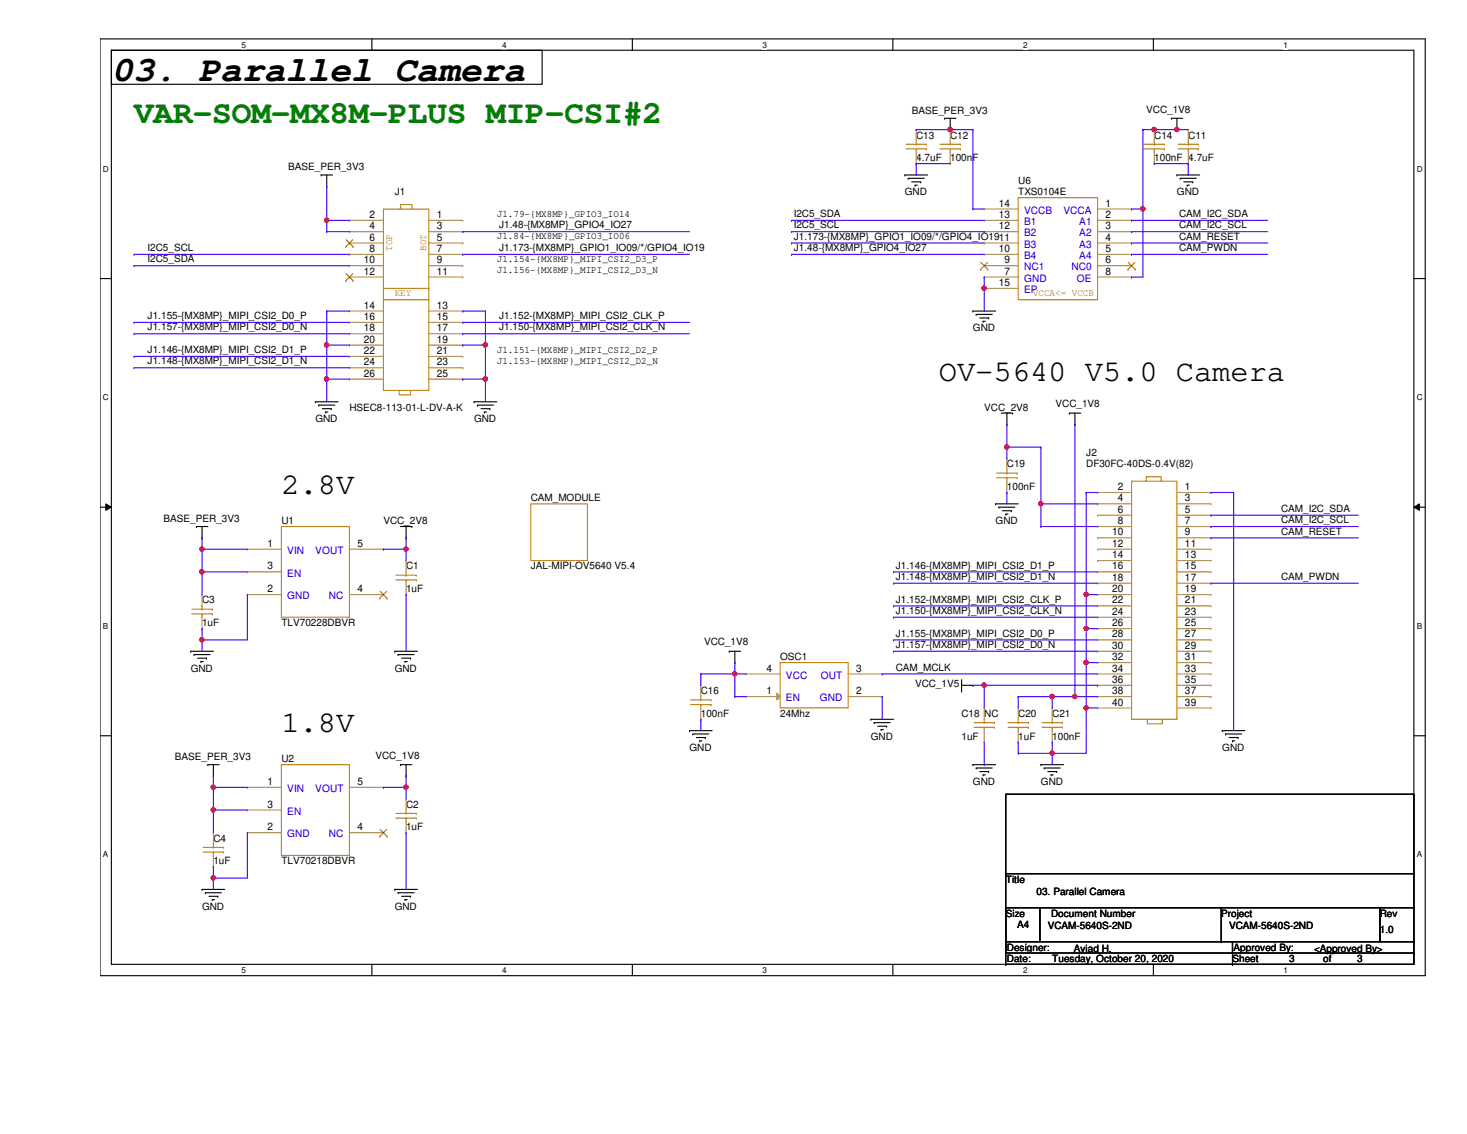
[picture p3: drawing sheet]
<svg xmlns="http://www.w3.org/2000/svg" width="279mm" height="216mm" viewBox="0 0 279 216" stroke-linecap="round" stroke-linejoin="round" font-family="sans-serif">
<path d="M19.1 7.4h252.3v178.4h-252.3zM21.2 9.6h248.1v174h-248.1z" fill="none" stroke="#000" stroke-width=".21"/>
<g fill="#fff">
<path d="M46 7.7h.9v1.7h-.9z"/>
<path d="M46 183.9h.9v1.7h-.9z"/>
</g>
<path d="M70.8 7.4v2.2M70.8 183.6v2.2" fill="none" stroke="#000" stroke-width=".21"/>
<g fill="#fff">
<path d="M95.6 7.7h.9v1.7h-.9z"/>
<path d="M95.6 183.9h.9v1.7h-.9z"/>
</g>
<path d="M120.4 7.4v2.2M120.4 183.6v2.2" fill="none" stroke="#000" stroke-width=".21"/>
<g fill="#fff">
<path d="M145.2 7.7h.9v1.7h-.9z"/>
<path d="M145.2 183.9h.9v1.7h-.9z"/>
</g>
<path d="M170.1 7.4v2.2M170.1 183.6v2.2" fill="none" stroke="#000" stroke-width=".21"/>
<g fill="#fff">
<path d="M194.9 7.7h.8v1.7h-.8z"/>
<path d="M194.9 183.9h.8v1.7h-.8z"/>
</g>
<path d="M219.7 7.4v2.2M219.7 183.6v2.2" fill="none" stroke="#000" stroke-width=".21"/>
<g fill="#fff">
<path d="M244.5 7.7h.8v1.7h-.8z"/>
<path d="M244.5 183.9h.8v1.7h-.8z"/>
<path d="M19.6 31.3h1.1v1.7h-1.1z"/>
<path d="M269.8 31.3h1.1v1.7h-1.1z"/>
<path d="M19.6 74.8h1.1v1.7h-1.1z"/>
<path d="M269.8 74.8h1.1v1.7h-1.1z"/>
</g>
<path d="M19.1 53h2.1M269.3 53h2.1" fill="none" stroke="#000" stroke-width=".21"/>
<g fill="#fff">
<path d="M19.6 118.3h1v1.7h-1z"/>
<path d="M269.8 118.3h1v1.7h-1z"/>
</g>
<path d="M19.1 96.6h2.1M269.3 96.6h2.1" fill="none" stroke="#000" stroke-width=".21"/>
<path d="M20.2 95.9l1 .7-1 .6zM269.3 96.6l1-.7v1.3z" fill="#000"/>
<path d="M20.2 95.9l1 .7-1 .6zM269.3 96.6l1-.7v1.3z" fill="none" stroke="#000" stroke-width=".19"/>
<g fill="#fff">
<path d="M19.6 161.8h1v1.7h-1z"/>
<path d="M269.8 161.8h1v1.7h-1z"/>
</g>
<g fill="none" stroke="#000" stroke-width=".21">
<path d="M21.2 9.6h82.1v6.4h-82.1zM61.2 33.3h.1M61.2 33.3h2.1M62.2 35.5h.1M62.2 33.3v2.2M172.3 33.3h.1M172.3 33.3h4.4M173 34h.1M173 34h3M173.7 34.6h1.6M174.3 35.3h.1M174.3 35.3h.4"/>
<path d="M175.3 34.6h.1M179.9 22.5h.1M179.9 22.5h2.2M181 24.7h.1M181 22.5v2.2M223.1 22.5h.1M223.1 22.5h2.2M224.2 24.7h.1M224.2 33.3h.1M224.2 33.3h4.3M224.2 22.5v2.2M224.8 34h.1"/>
<path d="M224.8 34h3M225.5 34.6h1.7M226.1 35.3h.1M226.1 35.3h.4M227.2 34.6h.1M185.3 59.2h.1M185.3 59.2h4.3M185.9 59.9h.1M185.9 59.9h3.1M60.1 76.5h.1M60.1 76.5h4.3M60.7 77.1h.1"/>
<path d="M60.7 77.1h3.1M61.4 77.8h1.7M62 78.4h.1M62 78.4h.4M63.1 77.8h.1M90.3 76.5h.1M90.3 76.5h4.3M90.9 77.1h.1M90.9 77.1h3.1M91.6 77.8h1.7M92.2 78.4h.1M92.2 78.4h.5"/>
<path d="M93.3 77.8h.1M186.6 60.5h1.7M187.2 61.2h.1M187.2 61.2h.5M188.3 60.5h.1M190.7 78.7h2.2M191.8 78.7v2.1M192.9 78.7h.1M203.7 78.7h.1M203.7 78.7h2.1M204.7 78.7v2.1M189.6 95.9h.1"/>
<path d="M189.6 95.9h4.3M190.2 96.6h.1M190.2 96.6h3.1M190.9 97.2h1.7M191.6 97.9h.1M191.6 97.9h.4M191.8 80.8h.1M192.6 97.2h.1M204.7 80.8h.1M37.4 100.2h.1M37.4 100.2h2.2M38.5 102.4h.1"/>
<path d="M38.5 100.2v2.2M76.3 100.2h2.1M77.3 102.4h.1M77.3 100.2v2.2M78.4 100.2h.1M36.3 124h.1M36.3 124h4.3M37 124.6h.1M37 124.6h3M37.6 125.3h1.7M38.3 125.9h.1M38.3 125.9h.4"/>
<path d="M39.3 125.3h.1M75.2 124h.1M75.2 124h4.3M75.8 124.6h.1M75.8 124.6h3.1M76.5 125.3h1.7M77.1 125.9h.1M77.1 125.9h.5M78.2 125.3h.1M131.3 139.1h.1M131.3 139.1h4.3M132 139.7h.1"/>
<path d="M132 139.7h3M138.9 124h.1M138.9 124h2.2M140 126.2h.1M140 124v2.2M165.9 136.9h.1M165.9 136.9h4.3M166.5 137.6h.1M166.5 137.6h3M167.2 138.3h1.7M167.8 138.9h.1M167.8 138.9h.4"/>
<path d="M168.9 138.3h.1M183.1 131.6h.1M183.1 130.5h2.2M183.1 129.4v2.2M185.3 130.5h.1M232.8 139.1h.1M232.8 139.1h4.3M233.4 139.7h.1M233.4 139.7h3.1M19.1 140.1h2.1M39.6 145.6h.1M39.6 145.6h2.1"/>
<path d="M40.6 147.7h.1M40.6 145.6v2.1M76.3 145.6h.1M76.3 145.6h2.1M77.3 147.7h.1M77.3 145.6v2.1M132.6 140.4h1.7M133.3 141.1h.1M133.3 141.1h.4M134.3 140.4h.1M185.3 145.6h.1M185.3 145.6h4.3"/>
<path d="M185.9 146.2h.1M185.9 146.2h3.1M186.6 146.9h1.7M187.2 147.5h.1M187.2 147.5h.5M188.3 146.9h.1M191.6 151.2h77.7v15.1h-77.7zM198.2 145.6h.1M198.2 145.6h4.4M198.9 146.2h.1M198.9 146.2h3M199.6 146.9h1.7"/>
<path d="M200.2 147.5h.1M200.2 147.5h.4M201.3 146.9h.1M234.1 140.4h1.7M234.7 141.1h.1M234.7 141.1h.5M235.8 140.4h.1M269.3 140.1h2.1M38.5 169.3h.1M38.5 169.3h4.3M39.1 170h.1M39.1 170h3.1"/>
<path d="M39.8 170.6h1.7M40.4 171.3h.1M40.4 171.3h.5M41.5 170.6h.1M75.2 169.3h.1M75.2 169.3h4.3M75.8 170h.1M75.8 170h3.1M76.5 170.6h1.7M77.1 171.3h.1M77.1 171.3h.5M78.2 170.6h.1"/>
<path d="M191.6 166.3h77.7v6.5h-77.7zM191.6 172.8h6.4v6.5h-6.4zM191.6 179.3h43.1v2.1h-43.1zM191.6 172.8v10.8M198 172.8h64.8v6.5h-64.8zM232.6 179.3h.1M232.6 172.8v6.5M234.7 179.3h34.6v4.3h-34.6zM262.8 172.8h6.5v6.5h-6.5zM191.6 183.6h.1M191.6 183.6h43.1M234.7 183.6h.1"/>
<path d="M234.7 181.4h34.6M269.3 181.4h.1"/>
</g>
<g fill="none" stroke="#cc8006" stroke-width=".21">
<path d="M73 39.8h8.7v34.5h-8.7zM76.3 39.8v-.9h2.1v.9M179 28.4h3.9M179 27.5h3.9M181 28.4h.1M181 27.5h.1M181 26.8v.7M181 28.4v.6M182.9 28.4h.1M182.9 27.5h.1M193.9 37.6h15.1v19.5h-15.1zM224.4 28.4h3.9"/>
<path d="M224.4 27.5h3.9M226.3 28.4h.1M226.3 27.5h.1M226.3 26.8v.7M226.3 28.4v.6M228.3 28.4h.1M228.3 27.5h.1M73 54.9h8.7M73 57.1h8.7M81.7 54.9h.1M81.7 57.1h.1M76 74.3v.9h2.2v-.9"/>
<path d="M101.1 95.9h10.8v10.8h-10.8zM215.5 91.6h8.7v45.3h-8.7zM218.3 91.6v-.8h2.8v.8M53.6 100.2h12.9v17.3h-12.9zM75.4 110.4h3.9M75.4 109.5h3.9M77.3 110.4h.1M77.3 109.5h.1M77.3 108.9v.6M77.3 110.4v.6M79.3 110.4h.1M79.3 109.5h.1"/>
<path d="M148.6 126.2h12.9v8.6h-12.9zM185.5 138.5h3.9M185.5 137.6h3.9M187.5 138.5h.1M187.5 137.6h.1M187.5 136.9v.7M187.5 138.5v.6M189.4 138.5h.1M189.4 137.6h.1M218.5 136.9v.9h2.9v-.9M53.6 145.6h12.9v17.3h-12.9zM75.4 155.7h3.9"/>
<path d="M75.4 154.9h3.9M77.3 155.7h.1M77.3 154.9h.1M77.3 154.2v.7M77.3 155.7v.7M79.3 155.7h.1M79.3 154.9h.1"/>
</g>
<g fill="none" stroke="#a84" stroke-width=".21">
<path d="M181 24.7h.1M181 31.2h.1M181 24.7v2.1M181 29v2.2M187.5 39.8h.1M187.5 39.8h6.4M209 39.8h6.5M215.5 39.8h.1M226.3 24.7h.1M226.3 31.2h.1M226.3 24.7v2.1M226.3 29v2.2"/>
<path d="M66.5 42h.1M66.5 44.1h.1M66.5 46.3h.1M66.5 48.4h.1M66.5 50.6h.1M66.5 52.7h.1M66.5 59.2h.1M66.5 42h6.5M66.5 44.1h6.5M66.5 46.3h6.5M66.5 48.4h6.5M66.5 50.6h6.5"/>
<path d="M66.5 52.7h6.5M66.5 59.2h6.5M81.7 42h6.4M81.7 44.1h6.4M81.7 46.3h6.4M81.7 48.4h6.4M81.7 50.6h6.4M81.7 52.7h6.4M81.7 59.2h6.4M88.1 42h.1M88.1 44.1h.1M88.1 46.3h.1"/>
<path d="M88.1 48.4h.1M88.1 50.6h.1M88.1 52.7h.1M88.1 59.2h.1M187.5 52.7h.1M187.5 50.6h.1M187.5 48.4h.1M187.5 46.3h.1M187.5 44.1h.1M187.5 42h.1M187.5 54.9h.1M187.5 42h6.4"/>
<path d="M187.5 44.1h6.4M187.5 46.3h6.4M187.5 48.4h6.4M187.5 50.6h6.4M187.5 52.7h6.4M187.5 54.9h6.4M209 42h6.5M209 44.1h6.5M209 46.3h6.5M209 48.4h6.5M209 50.6h6.5M209 52.7h6.5"/>
<path d="M215.5 42h.1M215.5 44.1h.1M215.5 46.3h.1M215.5 48.4h.1M215.5 50.6h.1M215.5 52.7h.1M66.5 61.4h.1M66.5 63.5h.1M66.5 65.7h.1M66.5 67.9h.1M66.5 70h.1M66.5 72.2h.1"/>
<path d="M66.5 61.4h6.5M66.5 63.5h6.5M66.5 65.7h6.5M66.5 67.9h6.5M66.5 70h6.5M66.5 72.2h6.5M81.7 61.4h6.4M81.7 63.5h6.4M81.7 65.7h6.4M81.7 67.9h6.4M81.7 70h6.4M81.7 72.2h6.4"/>
<path d="M88.1 61.4h.1M88.1 63.5h.1M88.1 65.7h.1M88.1 67.9h.1M88.1 70h.1M88.1 72.2h.1M209 93.8h.1M209 95.9h.1M209 98.1h.1M209 93.8h6.5M209 95.9h6.5M209 98.1h6.5"/>
<path d="M224.2 93.8h6.4M224.2 95.9h6.4M224.2 98.1h6.4M230.6 93.8h.1M230.6 95.9h.1M230.6 98.1h.1M47.1 104.6h.1M47.1 108.9h.1M47.1 113.2h.1M47.1 104.6h6.5M47.1 108.9h6.5M47.1 113.2h6.5"/>
<path d="M66.5 104.6h6.5M66.5 113.2h6.5M73 104.6h.1M73 113.2h.1M77.3 106.7h.1M77.3 113.2h.1M77.3 106.7v2.2M77.3 111v2.2M209 100.2h.1M209 102.4h.1M209 104.6h.1M209 106.7h.1"/>
<path d="M209 108.9h.1M209 111h.1M209 113.2h.1M209 115.4h.1M209 117.5h.1M209 119.7h.1M209 104.6h6.5M209 108.9h6.5M209 113.2h6.5M209 100.2h6.5M209 102.4h6.5M209 106.7h6.5"/>
<path d="M209 111h6.5M209 115.4h6.5M209 117.5h6.5M209 119.7h6.5M224.2 104.6h6.4M224.2 108.9h6.4M224.2 113.2h6.4M224.2 100.2h6.4M224.2 102.4h6.4M224.2 106.7h6.4M224.2 111h6.4M224.2 115.4h6.4"/>
<path d="M224.2 117.5h6.4M224.2 119.7h6.4M230.6 100.2h.1M230.6 102.4h.1M230.6 104.6h.1M230.6 106.7h.1M230.6 108.9h.1M230.6 111h.1M230.6 113.2h.1M230.6 115.4h.1M230.6 117.5h.1M230.6 119.7h.1"/>
<path d="M142.1 128.3h.1M142.1 128.3h6.5M161.5 128.3h6.5M168 128.3h.1M187.5 134.8h.1M187.5 134.8v2.1M187.5 139.1v2.2M209 121.8h.1M209 124h.1M209 126.2h.1M209 128.3h.1M209 130.5h.1"/>
<path d="M209 132.6h.1M209 134.8h.1M209 121.8h6.5M209 124h6.5M209 126.2h6.5M209 128.3h6.5M209 130.5h6.5M209 132.6h6.5M209 134.8h6.5M224.2 121.8h6.4M224.2 124h6.4M224.2 126.2h6.4"/>
<path d="M224.2 128.3h6.4M224.2 130.5h6.4M224.2 132.6h6.4M224.2 134.8h6.4M230.6 121.8h.1M230.6 124h.1M230.6 126.2h.1M230.6 128.3h.1M230.6 130.5h.1M230.6 132.6h.1M230.6 134.8h.1M47.1 149.9h.1"/>
<path d="M47.1 154.2h.1M47.1 158.5h.1M47.1 149.9h6.5M47.1 154.2h6.5M47.1 158.5h6.5M66.5 149.9h6.5M66.5 158.5h6.5M73 149.9h.1M73 158.5h.1M77.3 152.1h.1M77.3 158.5h.1M77.3 152.1v2.1"/>
<path d="M77.3 156.4v2.1M187.5 141.3h.1"/>
</g>
<g fill="none" stroke="#804000" stroke-width=".19">
<path d="M65.9 46.9h.1M65.9 53.4h.1M65.9 45.6l1.3 1.3M65.9 52.1l1.3 1.3M67.2 45.6l-1.3 1.3M67.2 52.1l-1.3 1.3M67.2 46.9h.1M67.2 53.4h.1M186.8 51.3h.1M186.8 50l1.3 1.3M188.1 50l-1.3 1.3M188.1 51.3h.1"/>
<path d="M214.8 51.3h.1M214.9 50l1.3 1.3M216.2 50l-1.4 1.3M216.2 51.3h.1M72.3 113.9h.1M72.4 112.6l1.3 1.3M73.7 112.6l-1.4 1.3M73.7 113.9h.1M72.3 159.2h.1M72.4 157.9l1.3 1.3M73.7 157.9l-1.4 1.3M73.7 159.2h.1"/>
</g>
<path d="M148 132l.6 .6-.6 .7z" fill="#a84"/>
<g fill="none" stroke="#a84" stroke-width=".21">
<path d="M174.5 24.7h.1M174.5 31.2h.1M174.5 24.7v2.1M174.5 29v2.2M219.8 24.7h.1M219.8 31.2h.1M219.8 24.7v2.1M219.8 29v2.2M191.8 87.3h.1M191.8 93.8h.1M191.8 87.3v2.1M191.8 91.6v2.2"/>
<path d="M38.5 113.2h.1M38.5 119.7h.1M38.5 113.2v2.2M38.5 117.5v2.2M133.5 130.5h.1M133.5 136.9h.1M133.5 130.5v2.1M133.5 134.8v2.1M142.1 132.6h.1M142.1 132.6h6.5M148 132l.6 .6-.6 .7zM161.5 132.6h6.5"/>
<path d="M168 132.6h.1M193.9 134.8h.1M193.9 134.8v2.1M193.9 139.1v2.2M200.4 134.8h.1M200.4 134.8v2.1M200.4 139.1v2.2M40.6 158.5h.1M40.6 158.5v2.2M193.9 141.3h.1M200.4 141.3h.1M40.6 165h.1"/>
<path d="M40.6 162.9v2.1"/>
</g>
<g fill="none" stroke="#cc8006" stroke-width=".21">
<path d="M172.6 28.4h3.8M172.6 27.5h3.8M174.5 28.4h.1M174.5 27.5h.1M174.5 26.8v.7M174.5 28.4v.6M176.4 28.4h.1M176.4 27.5h.1M217.9 28.4h3.9M217.9 27.5h3.9M219.8 28.4h.1M219.8 27.5h.1"/>
<path d="M219.8 26.8v.7M219.8 28.4v.6M221.8 28.4h.1M221.8 27.5h.1M189.8 91h3.9M189.8 90.1h3.9M191.8 91h.1M191.8 90.1h.1M191.8 89.4v.7M191.8 91v.6M193.7 91h.1M193.7 90.1h.1"/>
<path d="M36.5 116.9h3.9M36.5 116h3.9M38.5 116.9h.1M38.5 116h.1M38.5 115.4v.6M38.5 116.9v.6M40.4 116.9h.1M40.4 116h.1M131.5 134.2h3.9M131.5 133.3h3.9M133.5 134.2h.1M133.5 133.3h.1"/>
<path d="M133.5 132.6v.7M133.5 134.2v.6M135.4 134.2h.1M135.4 133.3h.1M192 138.5h3.9M192 137.6h3.9M193.9 138.5h.1M193.9 137.6h.1M193.9 136.9v.7M193.9 138.5v.6M195.9 138.5h.1M195.9 137.6h.1"/>
<path d="M198.5 138.5h3.9M198.5 137.6h3.9M200.4 138.5h.1M200.4 137.6h.1M200.4 136.9v.7M200.4 138.5v.6M202.4 138.5h.1M202.4 137.6h.1M38.7 162.2h3.9M38.7 161.3h3.9M40.6 162.2h.1M40.6 161.3h.1"/>
<path d="M40.6 160.7v.6M40.6 162.2v.7M42.6 162.2h.1M42.6 161.3h.1"/>
</g>
<path d="M62.2 35.5h.1M62.2 35.5v6.5" fill="none" stroke="#4200ff" stroke-width=".21"/>
<circle cx="62.2" cy="41.9" r=".4" fill="#f00"/>
<circle cx="62.2" cy="41.9" r=".4" fill="none" stroke="#f00" stroke-width=".21"/>
<g fill="none" stroke="#4200ff" stroke-width=".21">
<path d="M25.5 48.4h.1M25.5 50.6h.1M25.5 48.4h41M25.5 50.6h41M62.2 42h.1M62.2 44.1h.1M62.2 59.2h.1M62.2 42v2.1M62.2 59.2v13M62.2 42h4.3M62.2 44.1h4.3M62.2 59.2h4.3"/>
<path d="M88.1 44.1h.1M88.1 59.2h.1M88.1 44.1h43.2M88.1 59.2h4.4M92.5 59.2h.1M92.5 59.2v6.5M25.5 61.4h.1M25.5 63.5h.1M25.5 61.4h41M25.5 63.5h41M62.2 65.7h.1M62.2 65.7h4.3"/>
<path d="M88.1 61.4h.1M88.1 63.5h.1M88.1 61.4h43.2M88.1 63.5h43.2"/>
</g>
<circle cx="62.2" cy="65.7" r=".4" fill="#f00"/>
<circle cx="62.2" cy="65.7" r=".4" fill="none" stroke="#f00" stroke-width=".21"/>
<path d="M88.1 65.7h.1M88.1 65.7h4.4" fill="none" stroke="#4200ff" stroke-width=".21"/>
<circle cx="92.4" cy="65.7" r=".4" fill="#f00"/>
<circle cx="92.4" cy="65.7" r=".4" fill="none" stroke="#f00" stroke-width=".21"/>
<path d="M25.5 70h.1M25.5 70h41M62.2 72.2h.1M62.2 72.2h4.3M62.2 72.2v4.3M92.5 65.7h.1M92.5 65.7v6.5" fill="none" stroke="#4200ff" stroke-width=".21"/>
<circle cx="62.2" cy="72.2" r=".4" fill="#f00"/>
<circle cx="62.2" cy="72.2" r=".4" fill="none" stroke="#f00" stroke-width=".21"/>
<path d="M88.1 72.2h.1M88.1 72.2h4.4M92.5 72.2h.1M92.5 72.2v4.3" fill="none" stroke="#4200ff" stroke-width=".21"/>
<circle cx="92.4" cy="72.2" r=".4" fill="#f00"/>
<circle cx="92.4" cy="72.2" r=".4" fill="none" stroke="#f00" stroke-width=".21"/>
<path d="M174.5 24.7h.1M174.5 24.7h6.5" fill="none" stroke="#4200ff" stroke-width=".21"/>
<circle cx="181" cy="24.7" r=".4" fill="#f00"/>
<circle cx="181" cy="24.7" r=".4" fill="none" stroke="#f00" stroke-width=".21"/>
<path d="M181 24.7h.1M181 24.7h4.3M185.3 24.7h.1M185.3 24.7v15.1M217.7 24.7h.1M217.7 24.7v15.1" fill="none" stroke="#4200ff" stroke-width=".21"/>
<circle cx="217.7" cy="39.8" r=".4" fill="#f00"/>
<circle cx="217.7" cy="39.8" r=".4" fill="none" stroke="#f00" stroke-width=".21"/>
<g fill="none" stroke="#4200ff" stroke-width=".21">
<path d="M174.5 31.2h.1M174.5 31.2v2.1M174.5 31.2h6.5M215.5 39.8h.1M215.5 39.8h2.2M217.7 24.7h.1M217.7 39.8h.1M217.7 24.7h2.1M217.7 39.8v12.9M219.8 31.2h.1M219.8 31.2h6.5M226.3 31.2h.1"/>
<path d="M226.3 31.2v2.1M150.7 42h.1M150.7 42h36.8M215.5 42h.1M215.5 42h25.9M38.5 102.4h.1M38.5 102.4v2.2"/>
</g>
<circle cx="38.5" cy="104.5" r=".4" fill="#f00"/>
<circle cx="38.5" cy="104.5" r=".4" fill="none" stroke="#f00" stroke-width=".21"/>
<path d="M77.3 102.4h.1M77.3 102.4v2.2" fill="none" stroke="#4200ff" stroke-width=".21"/>
<circle cx="77.3" cy="104.5" r=".4" fill="#f00"/>
<circle cx="77.3" cy="104.5" r=".4" fill="none" stroke="#f00" stroke-width=".21"/>
<path d="M40.6 147.7h.1M40.6 147.7v2.2M77.3 147.7h.1M77.3 147.7v2.2" fill="none" stroke="#4200ff" stroke-width=".21"/>
<circle cx="77.3" cy="149.9" r=".4" fill="#f00"/>
<circle cx="77.3" cy="149.9" r=".4" fill="none" stroke="#f00" stroke-width=".21"/>
<g fill="none" stroke="#4200ff" stroke-width=".21">
<path d="M150.7 44.1h.1M150.7 44.1h36.8M215.5 44.1h.1M215.5 44.1h25.9M38.5 104.6h.1M38.5 104.6h8.6M38.5 104.6v4.3M73 104.6h.1M73 104.6h4.3M77.3 104.6h.1M77.3 104.6v2.1M40.6 149.9h.1"/>
<path d="M40.6 149.9v4.3"/>
</g>
<circle cx="40.6" cy="154.2" r=".4" fill="#f00"/>
<circle cx="40.6" cy="154.2" r=".4" fill="none" stroke="#f00" stroke-width=".21"/>
<circle cx="40.6" cy="149.9" r=".4" fill="#f00"/>
<circle cx="40.6" cy="149.9" r=".4" fill="none" stroke="#f00" stroke-width=".21"/>
<g fill="none" stroke="#4200ff" stroke-width=".21">
<path d="M215.5 46.3h.1M215.5 48.4h.1M215.5 46.3h25.9M215.5 48.4h25.9M38.5 108.9h.1M38.5 108.9h8.6M38.5 108.9v4.3M40.6 149.9h.1M40.6 149.9h6.5M73 149.9h.1M73 149.9h4.3M77.3 149.9h.1"/>
<path d="M77.3 149.9v2.2"/>
</g>
<circle cx="38.5" cy="108.9" r=".4" fill="#f00"/>
<circle cx="38.5" cy="108.9" r=".4" fill="none" stroke="#f00" stroke-width=".21"/>
<path d="M187.5 52.7h.1M187.5 52.7v2.2M40.6 154.2h.1M40.6 154.2h6.5M40.6 154.2v4.3" fill="none" stroke="#4200ff" stroke-width=".21"/>
<circle cx="187.4" cy="54.9" r=".4" fill="#f00"/>
<circle cx="187.4" cy="54.9" r=".4" fill="none" stroke="#f00" stroke-width=".21"/>
<g fill="none" stroke="#4200ff" stroke-width=".21">
<path d="M187.5 54.9h.1M187.5 54.9v4.3M215.5 52.7h.1M215.5 52.7h2.2M38.5 119.7h.1M38.5 119.7v2.1M47.1 113.2h.1M47.1 113.2v8.6M77.3 113.2h.1M77.3 113.2v10.8M47.1 158.5h.1M47.1 158.5v8.7"/>
<path d="M77.3 158.5h.1M77.3 158.5v10.8"/>
</g>
<circle cx="38.5" cy="121.8" r=".4" fill="#f00"/>
<circle cx="38.5" cy="121.8" r=".4" fill="none" stroke="#f00" stroke-width=".21"/>
<path d="M40.6 165h.1M40.6 165v2.2" fill="none" stroke="#4200ff" stroke-width=".21"/>
<circle cx="40.6" cy="167.1" r=".4" fill="#f00"/>
<circle cx="40.6" cy="167.1" r=".4" fill="none" stroke="#f00" stroke-width=".21"/>
<path d="M219.8 24.7h.1M219.8 24.7h4.4M38.5 121.8h.1M38.5 121.8h8.6M38.5 121.8v2.2M40.6 167.2h.1M40.6 167.2h6.5M40.6 167.2v2.1" fill="none" stroke="#4200ff" stroke-width=".21"/>
<circle cx="224.1" cy="24.7" r=".4" fill="#f00"/>
<circle cx="224.1" cy="24.7" r=".4" fill="none" stroke="#f00" stroke-width=".21"/>
<circle cx="219.8" cy="24.7" r=".4" fill="#f00"/>
<circle cx="219.8" cy="24.7" r=".4" fill="none" stroke="#f00" stroke-width=".21"/>
<path d="M185.3 39.8h.1M185.3 39.8h2.2M224.2 24.7h.1M224.2 24.7h2.1M150.7 48.4h.1M150.7 48.4h36.8M25.5 67.9h.1M25.5 67.9h41M191.8 80.8h.1M191.8 80.8v4.3M204.7 80.8h.1M204.7 80.8v51.8" fill="none" stroke="#4200ff" stroke-width=".21"/>
<circle cx="204.7" cy="132.6" r=".4" fill="#f00"/>
<circle cx="204.7" cy="132.6" r=".4" fill="none" stroke="#f00" stroke-width=".21"/>
<path d="M191.8 85.1h.1M191.8 85.1h6.4" fill="none" stroke="#4200ff" stroke-width=".21"/>
<circle cx="191.7" cy="85.1" r=".4" fill="#f00"/>
<circle cx="191.7" cy="85.1" r=".4" fill="none" stroke="#f00" stroke-width=".21"/>
<path d="M191.8 85.1h.1M191.8 93.8h.1M191.8 85.1v2.2M191.8 93.8v2.1M198.2 85.1h.1M198.2 85.1v10.8M206.9 93.8h.1M206.9 93.8h2.1M206.9 93.8v19.4" fill="none" stroke="#4200ff" stroke-width=".21"/>
<circle cx="206.9" cy="113.2" r=".4" fill="#f00"/>
<circle cx="206.9" cy="113.2" r=".4" fill="none" stroke="#f00" stroke-width=".21"/>
<path d="M198.2 95.9h.1M198.2 95.9h10.8M198.2 95.9v4.3M230.6 93.8h.1M230.6 93.8h4.4M235 93.8h.1M235 93.8v45.3" fill="none" stroke="#4200ff" stroke-width=".21"/>
<circle cx="198.2" cy="95.9" r=".4" fill="#f00"/>
<circle cx="198.2" cy="95.9" r=".4" fill="none" stroke="#f00" stroke-width=".21"/>
<g fill="none" stroke="#4200ff" stroke-width=".21">
<path d="M230.6 98.1h.1M230.6 98.1h28.1M170.2 108.9h.1M170.2 111h.1M170.2 115.4h.1M170.2 117.5h.1M170.2 108.9h38.8M170.2 111h38.8M170.2 115.4h38.8M170.2 117.5h38.8M198.2 100.2h.1M198.2 100.2h10.8"/>
<path d="M206.9 113.2h.1M206.9 119.7h.1M206.9 113.2h2.1M206.9 113.2v13M206.9 119.7h2.1M230.6 100.2h.1M230.6 102.4h.1M230.6 111h.1M230.6 100.2h28.1M230.6 102.4h28.1M230.6 111h28.1"/>
</g>
<circle cx="206.9" cy="126.1" r=".4" fill="#f00"/>
<circle cx="206.9" cy="126.1" r=".4" fill="none" stroke="#f00" stroke-width=".21"/>
<circle cx="206.9" cy="119.6" r=".4" fill="#f00"/>
<circle cx="206.9" cy="119.6" r=".4" fill="none" stroke="#f00" stroke-width=".21"/>
<path d="M168 128.3h.1M168 128.3h41M170.2 121.8h.1M170.2 124h.1M170.2 121.8h38.8M170.2 124h38.8M193.9 132.6h.1M193.9 132.6v2.2M193.9 132.6h6.5M206.9 126.2h.1M206.9 126.2h2.1M206.9 126.2v8.6" fill="none" stroke="#4200ff" stroke-width=".21"/>
<circle cx="200.4" cy="132.6" r=".4" fill="#f00"/>
<circle cx="200.4" cy="132.6" r=".4" fill="none" stroke="#f00" stroke-width=".21"/>
<path d="M200.4 132.6h.1M200.4 132.6h8.6M200.4 132.6v2.2M204.7 132.6h.1M206.9 134.8h.1M206.9 134.8v8.6" fill="none" stroke="#4200ff" stroke-width=".21"/>
<circle cx="206.9" cy="134.8" r=".4" fill="#f00"/>
<circle cx="206.9" cy="134.8" r=".4" fill="none" stroke="#f00" stroke-width=".21"/>
<path d="M206.9 134.8h.1M206.9 134.8h2.1M193.9 141.3h.1M193.9 141.3v2.1M200.4 141.3h.1M200.4 141.3v2.1" fill="none" stroke="#4200ff" stroke-width=".21"/>
<circle cx="200.4" cy="143.4" r=".4" fill="#f00"/>
<circle cx="200.4" cy="143.4" r=".4" fill="none" stroke="#f00" stroke-width=".21"/>
<path d="M140 126.2h.1M140 126.2v2.1M185.3 130.5h.1M185.3 130.5h2.2M187.5 145.6h.1M187.5 141.3v4.3M193.9 143.4h.1M193.9 143.4h13M200.4 143.4h.1M200.4 143.4v2.2" fill="none" stroke="#4200ff" stroke-width=".21"/>
<circle cx="139.9" cy="128.3" r=".4" fill="#f00"/>
<circle cx="139.9" cy="128.3" r=".4" fill="none" stroke="#f00" stroke-width=".21"/>
<g fill="none" stroke="#4200ff" stroke-width=".21">
<path d="M133.5 128.3h.1M133.5 136.9h.1M133.5 128.3h8.6M133.5 128.3v2.2M133.5 136.9v2.2M140 128.3h.1M140 132.6h.1M140 128.3v4.3M140 132.6h2.1M168 132.6h.1M168 132.6v4.3M187.5 130.5h.1"/>
<path d="M187.5 130.5v4.3M187.5 130.5h21.5M209 130.5h.1"/>
</g>
<circle cx="187.4" cy="130.4" r=".4" fill="#f00"/>
<circle cx="187.4" cy="130.4" r=".4" fill="none" stroke="#f00" stroke-width=".21"/>
<path d="M88.1 48.4h.1M88.1 48.4h43.2M150.7 46.3h.1M150.7 46.3h36.8" fill="none" stroke="#4200ff" stroke-width=".21"/>
<circle cx="62.2" cy="41.9" r=".4" fill="#f00"/>
<circle cx="62.2" cy="41.9" r=".4" fill="none" stroke="#f00" stroke-width=".21"/>
<circle cx="62.2" cy="65.7" r=".4" fill="#f00"/>
<circle cx="62.2" cy="65.7" r=".4" fill="none" stroke="#f00" stroke-width=".21"/>
<circle cx="92.4" cy="65.7" r=".4" fill="#f00"/>
<circle cx="92.4" cy="65.7" r=".4" fill="none" stroke="#f00" stroke-width=".21"/>
<circle cx="62.2" cy="72.2" r=".4" fill="#f00"/>
<circle cx="62.2" cy="72.2" r=".4" fill="none" stroke="#f00" stroke-width=".21"/>
<circle cx="92.4" cy="72.2" r=".4" fill="#f00"/>
<circle cx="92.4" cy="72.2" r=".4" fill="none" stroke="#f00" stroke-width=".21"/>
<circle cx="181" cy="24.7" r=".4" fill="#f00"/>
<circle cx="181" cy="24.7" r=".4" fill="none" stroke="#f00" stroke-width=".21"/>
<circle cx="217.7" cy="39.8" r=".4" fill="#f00"/>
<circle cx="217.7" cy="39.8" r=".4" fill="none" stroke="#f00" stroke-width=".21"/>
<circle cx="38.5" cy="104.5" r=".4" fill="#f00"/>
<circle cx="38.5" cy="104.5" r=".4" fill="none" stroke="#f00" stroke-width=".21"/>
<circle cx="77.3" cy="104.5" r=".4" fill="#f00"/>
<circle cx="77.3" cy="104.5" r=".4" fill="none" stroke="#f00" stroke-width=".21"/>
<circle cx="77.3" cy="149.9" r=".4" fill="#f00"/>
<circle cx="77.3" cy="149.9" r=".4" fill="none" stroke="#f00" stroke-width=".21"/>
<circle cx="40.6" cy="154.2" r=".4" fill="#f00"/>
<circle cx="40.6" cy="154.2" r=".4" fill="none" stroke="#f00" stroke-width=".21"/>
<circle cx="40.6" cy="149.9" r=".4" fill="#f00"/>
<circle cx="40.6" cy="149.9" r=".4" fill="none" stroke="#f00" stroke-width=".21"/>
<circle cx="38.5" cy="108.9" r=".4" fill="#f00"/>
<circle cx="38.5" cy="108.9" r=".4" fill="none" stroke="#f00" stroke-width=".21"/>
<circle cx="187.4" cy="54.9" r=".4" fill="#f00"/>
<circle cx="187.4" cy="54.9" r=".4" fill="none" stroke="#f00" stroke-width=".21"/>
<circle cx="38.5" cy="121.8" r=".4" fill="#f00"/>
<circle cx="38.5" cy="121.8" r=".4" fill="none" stroke="#f00" stroke-width=".21"/>
<circle cx="40.6" cy="167.1" r=".4" fill="#f00"/>
<circle cx="40.6" cy="167.1" r=".4" fill="none" stroke="#f00" stroke-width=".21"/>
<circle cx="224.1" cy="24.7" r=".4" fill="#f00"/>
<circle cx="224.1" cy="24.7" r=".4" fill="none" stroke="#f00" stroke-width=".21"/>
<circle cx="219.8" cy="24.7" r=".4" fill="#f00"/>
<circle cx="219.8" cy="24.7" r=".4" fill="none" stroke="#f00" stroke-width=".21"/>
<circle cx="204.7" cy="132.6" r=".4" fill="#f00"/>
<circle cx="204.7" cy="132.6" r=".4" fill="none" stroke="#f00" stroke-width=".21"/>
<circle cx="191.7" cy="85.1" r=".4" fill="#f00"/>
<circle cx="191.7" cy="85.1" r=".4" fill="none" stroke="#f00" stroke-width=".21"/>
<circle cx="206.9" cy="113.2" r=".4" fill="#f00"/>
<circle cx="206.9" cy="113.2" r=".4" fill="none" stroke="#f00" stroke-width=".21"/>
<circle cx="198.2" cy="95.9" r=".4" fill="#f00"/>
<circle cx="198.2" cy="95.9" r=".4" fill="none" stroke="#f00" stroke-width=".21"/>
<circle cx="206.9" cy="126.1" r=".4" fill="#f00"/>
<circle cx="206.9" cy="126.1" r=".4" fill="none" stroke="#f00" stroke-width=".21"/>
<circle cx="206.9" cy="119.6" r=".4" fill="#f00"/>
<circle cx="206.9" cy="119.6" r=".4" fill="none" stroke="#f00" stroke-width=".21"/>
<circle cx="200.4" cy="132.6" r=".4" fill="#f00"/>
<circle cx="200.4" cy="132.6" r=".4" fill="none" stroke="#f00" stroke-width=".21"/>
<circle cx="206.9" cy="134.8" r=".4" fill="#f00"/>
<circle cx="206.9" cy="134.8" r=".4" fill="none" stroke="#f00" stroke-width=".21"/>
<circle cx="200.4" cy="143.4" r=".4" fill="#f00"/>
<circle cx="200.4" cy="143.4" r=".4" fill="none" stroke="#f00" stroke-width=".21"/>
<circle cx="139.9" cy="128.3" r=".4" fill="#f00"/>
<circle cx="139.9" cy="128.3" r=".4" fill="none" stroke="#f00" stroke-width=".21"/>
<circle cx="187.4" cy="130.4" r=".4" fill="#f00"/>
<circle cx="187.4" cy="130.4" r=".4" fill="none" stroke="#f00" stroke-width=".21"/>
<text font-size="6.9" x="21.2" y="15.4">03. Parallel Camera</text>
<text font-size="6.2" fill="#008000" x="25.5" y="23.4">VAR-SOM-MX8M-PLUS MIP-CSI#2</text>
<g font-size="5.8">
<text x="178.8" y="72.5">OV-5640 V5.0 Camera</text>
<text x="53.6" y="94.1">2.8V</text>
<text x="53.6" y="139.4">1.8V</text>
</g>
<g font-size="1.9">
<text x="173.7" y="21.6">BASE_PER_3V3</text>
<text x="218.3" y="21.4">VCC_1V8</text>
<text x="174.5" y="26.4">C13</text>
<text x="181" y="26.4">C12</text>
<text x="219.8" y="26.4">C14</text>
<text x="226.3" y="26.4">C11</text>
<text x="54.9" y="32.4">BASE_PER_3V3</text>
<text x="174.5" y="30.7">4.7uF</text>
<text x="181" y="30.7">100nF</text>
<text x="193.9" y="35">U6</text>
<text x="219.8" y="30.7">100nF 4.7uF</text>
<text x="70.4" y="41.5">2</text>
<text x="75.2" y="37.2">J1</text>
<text x="83.2" y="41.5">1</text>
<text x="94.6" y="41.3">J1.79-{MX8MP}_GPIO3_IO14</text>
<text x="151.2" y="41.3">I2C5_SDA</text>
<text x="172.3" y="37.2">GND</text>
<text x="190.2" y="41.5">13</text>
<text x="190.2" y="39.3">14</text>
<text x="193.9" y="37.2">TXS0104E</text>
<text x="210.6" y="39.3">1</text>
<text x="210.6" y="41.5">2</text>
<text x="224.2" y="37.2">GND</text>
<text x="224.6" y="41.3">CAM_I2C_SDA</text>
<text x="28.1" y="47.8">I2C5_SCL</text>
<text x="70.4" y="43.6">4</text>
<text x="70.4" y="45.8">6</text>
<text x="70.4" y="48">8</text>
<text x="83.2" y="43.6">3</text>
<text x="83.2" y="45.8">5</text>
<text x="83.2" y="48">7</text>
<text x="94.6" y="45.6">J1.84-{MX8MP}_GPIO3_IO06</text>
<text x="95" y="43.5">J1.48-{MX8MP}_GPIO4_IO27</text>
<text x="95" y="47.8">J1.173-{MX8MP}_GPIO1_IO09/*/GPIO4_IO19</text>
<text x="151.2" y="43.5">I2C5_SCL</text>
<text x="151.2" y="47.8">J1.48-{MX8MP}_GPIO4_IO27</text>
<text x="151.2" y="45.6">J1.173-{MX8MP}_GPIO1_IO09/*/GPIO4_IO1911</text>
<text x="190.2" y="48">10</text>
<text x="190.2" y="43.6">12</text>
<text x="210.6" y="43.6">3</text>
<text x="210.6" y="45.8">4</text>
<text x="210.6" y="48">5</text>
<text x="224.6" y="43.5">CAM_I2C_SCL</text>
<text x="224.6" y="45.6">CAM_RESET</text>
<text x="224.6" y="47.8">CAM_PWDN</text>
<text x="28.1" y="50">I2C5_SDA</text>
<text x="69.3" y="50.1">10</text>
<text x="69.3" y="52.3">12</text>
<text x="83.2" y="50.1">9</text>
<text x="83.2" y="52.3">11</text>
<text x="94.6" y="49.9">J1.154-{MX8MP}_MIPI_CSI2_D3_P</text>
<text x="94.6" y="52.1">J1.156-{MX8MP}_MIPI_CSI2_D3_N</text>
<text x="191.3" y="52.3">7</text>
<text x="191.3" y="50.1">9</text>
<text x="210.6" y="50.1">6</text>
<text x="210.6" y="52.3">8</text>
<text x="69.3" y="58.8">14</text>
<text x="83.2" y="58.8">13</text>
<text x="190.2" y="54.4">15</text>
<text x="28.1" y="60.7">J1.155-{MX8MP}_MIPI_CSI2_D0_P</text>
<text x="28.1" y="62.9">J1.157-{MX8MP}_MIPI_CSI2_D0_N</text>
<text x="69.3" y="60.9">16</text>
<text x="69.3" y="63.1">18</text>
<text x="69.3" y="65.2">20</text>
<text x="83.2" y="60.9">15</text>
<text x="83.2" y="63.1">17</text>
<text x="83.2" y="65.2">19</text>
<text x="95" y="60.7">J1.152-{MX8MP}_MIPI_CSI2_CLK_P</text>
<text x="95" y="62.9">J1.150-{MX8MP}_MIPI_CSI2_CLK_N</text>
<text x="185.3" y="63.1">GND</text>
<text x="28.1" y="69.4">J1.148-{MX8MP}_MIPI_CSI2_D1_N</text>
<text x="28.1" y="67.2">J1.146-{MX8MP}_MIPI_CSI2_D1_P</text>
<text x="69.3" y="67.4">22</text>
<text x="69.3" y="69.6">24</text>
<text x="69.3" y="71.7">26</text>
<text x="83.2" y="67.4">21</text>
<text x="83.2" y="69.6">23</text>
<text x="83.2" y="71.7">25</text>
<text x="94.6" y="69.3">J1.153-{MX8MP}_MIPI_CSI2_D2_N</text>
<text x="94.6" y="67.2">J1.151-{MX8MP}_MIPI_CSI2_D2_P</text>
<text x="201" y="77.6">VCC_1V8</text>
<text x="60.1" y="80.3">GND</text>
<text x="66.5" y="78.2">HSEC8-113-01-L-DV-A-K</text>
<text x="90.3" y="80.3">GND</text>
<text x="187.5" y="78.2">VCC_2V8</text>
<text x="191.8" y="89">C19</text>
<text x="206.9" y="86.8">J2</text>
<text x="206.9" y="89">DF30FC-40DS-0.4V(82)</text>
<text x="101.1" y="95.5">CAM_MODULE</text>
<text x="191.8" y="93.3">100nF</text>
<text x="212.9" y="93.3">2</text>
<text x="212.9" y="95.5">4</text>
<text x="225.7" y="93.3">1</text>
<text x="225.7" y="95.5">3</text>
<text x="31.2" y="99.4">BASE_PER_3V3</text>
<text x="53.6" y="99.8">U1</text>
<text x="73" y="99.8">VCC_2V8</text>
<text x="189.6" y="99.8">GND</text>
<text x="211.8" y="101.9">10</text>
<text x="212.9" y="97.6">6</text>
<text x="212.9" y="99.8">8</text>
<text x="225.7" y="97.6">5</text>
<text x="225.7" y="99.8">7</text>
<text x="225.7" y="101.9">9</text>
<text x="244" y="97.5">CAM_I2C_SDA</text>
<text x="244" y="99.6">CAM_I2C_SCL</text>
<text x="244" y="101.8">CAM_RESET</text>
<text x="51" y="104.1">1</text>
<text x="68.1" y="104.1">5</text>
<text x="211.8" y="104.1">12</text>
<text x="211.8" y="106.3">14</text>
<text x="225.7" y="104.1">11</text>
<text x="225.7" y="106.3">13</text>
<text x="51" y="108.4">3</text>
<text x="51" y="112.7">2</text>
<text x="68.1" y="112.7">4</text>
<text x="77.3" y="108.4">C1</text>
<text x="77.3" y="112.7">1uF</text>
<text x="101.1" y="108.4">JAL-MIPI-OV5640 V5.4</text>
<text x="170.6" y="108.2">J1.146-{MX8MP}_MIPI_CSI2_D1_P</text>
<text x="170.6" y="110.4">J1.148-{MX8MP}_MIPI_CSI2_D1_N</text>
<text x="211.8" y="108.4">16</text>
<text x="211.8" y="110.6">18</text>
<text x="211.8" y="112.7">20</text>
<text x="225.7" y="108.4">15</text>
<text x="225.7" y="110.6">17</text>
<text x="225.7" y="112.7">19</text>
<text x="244" y="110.4">CAM_PWDN</text>
<text x="38.5" y="114.9">C3</text>
<text x="38.5" y="119.2">1uF</text>
<text x="53.6" y="119.2">TLV70228DBVR</text>
<text x="170.6" y="114.7">J1.152-{MX8MP}_MIPI_CSI2_CLK_P</text>
<text x="170.6" y="116.9">J1.150-{MX8MP}_MIPI_CSI2_CLK_N</text>
<text x="211.8" y="114.9">22</text>
<text x="211.8" y="117.1">24</text>
<text x="211.8" y="119.2">26</text>
<text x="225.7" y="114.9">21</text>
<text x="225.7" y="117.1">23</text>
<text x="225.7" y="119.2">25</text>
<text x="134.1" y="122.9">VCC_1V8</text>
<text x="148.6" y="125.7">OSC1</text>
<text x="170.6" y="121.2">J1.155-{MX8MP}_MIPI_CSI2_D0_P</text>
<text x="170.6" y="123.4">J1.157-{MX8MP}_MIPI_CSI2_D0_N</text>
<text x="211.8" y="121.4">28</text>
<text x="211.8" y="123.5">30</text>
<text x="211.8" y="125.7">32</text>
<text x="225.7" y="121.4">27</text>
<text x="225.7" y="123.5">29</text>
<text x="225.7" y="125.7">31</text>
<text x="36.3" y="127.8">GND</text>
<text x="75.2" y="127.8">GND</text>
<text x="146" y="127.8">4</text>
<text x="163.1" y="127.8">3</text>
<text x="170.6" y="127.7">CAM_MCLK</text>
<text x="174.3" y="130.9">VCC_1V5</text>
<text x="211.8" y="127.8">34</text>
<text x="211.8" y="130">36</text>
<text x="225.7" y="127.8">33</text>
<text x="225.7" y="130">35</text>
<text x="133.5" y="132.2">C16</text>
<text x="133.5" y="136.5">100nF</text>
<text x="146" y="132.2">1</text>
<text x="148.6" y="136.5">24Mhz</text>
<text x="163.1" y="132.2">2</text>
<text x="183.1" y="136.5">C18</text>
<text x="187.5" y="136.5">NC</text>
<text x="193.9" y="136.5">C20</text>
<text x="200.4" y="136.5">C21</text>
<text x="211.8" y="132.2">38</text>
<text x="211.8" y="134.3">40</text>
<text x="225.7" y="132.2">37</text>
<text x="225.7" y="134.3">39</text>
<text x="131.3" y="143">GND</text>
<text x="165.9" y="140.8">GND</text>
<text x="183.1" y="140.8">1uF</text>
<text x="193.9" y="140.8">1uF</text>
<text x="200.4" y="140.8">100nF</text>
<text x="232.8" y="143">GND</text>
<text x="33.3" y="144.7">BASE_PER_3V3</text>
<text x="51" y="149.4">1</text>
<text x="53.6" y="145.1">U2</text>
<text x="68.1" y="149.4">5</text>
<text x="71.5" y="144.5">VCC_1V8</text>
<text x="185.3" y="149.4">GND</text>
<text x="198.2" y="149.4">GND</text>
<text x="51" y="153.8">3</text>
<text x="77.3" y="153.8">C2</text>
<text x="40.6" y="160.2">C4</text>
<text x="51" y="158.1">2</text>
<text x="68.1" y="158.1">4</text>
<text x="77.3" y="158.1">1uF</text>
<text x="40.6" y="164.5">1uF</text>
<text x="53.6" y="164.5">TLV70218DBVR</text>
<text x="38.5" y="173.2">GND</text>
<text x="75.2" y="173.2">GND</text>
<text x="191.6" y="168">Title</text>
<text x="197.4" y="170.4">03. Parallel Camera</text>
<text x="191.6" y="174.5">Size</text>
<text x="193.7" y="176.7">A4</text>
<text x="199.6" y="176.9">VCAM-5640S-2ND</text>
<text x="200.2" y="174.5">Document Number</text>
<text x="232.6" y="174.5">Project</text>
<text x="234.1" y="176.9">VCAM-5640S-2ND</text>
<text x="262.8" y="174.5">Rev</text>
<text x="262.8" y="177.7">1.0</text>
<text x="191.8" y="183.1">Date:</text>
<text x="191.8" y="181">Designer:</text>
<text x="200.4" y="183.1">Tuesday, October 20, 2020</text>
<text x="204.5" y="181.2">Aviad H.</text>
<text x="234.7" y="183.1">Sheet</text>
<text x="234.9" y="181">Approved By:</text>
<text x="245.5" y="183.1">3</text>
<text x="250.3" y="181.2">&lt;Approved By&gt;</text>
<text x="252" y="183.1">of</text>
<text x="258.5" y="183.1">3</text>
</g>
<g font-size="1.9" fill="#00c">
<text x="195" y="40.7">VCCB</text>
<text x="202.5" y="40.7">VCCA</text>
<text x="195" y="47.2">B3</text>
<text x="195" y="45">B2</text>
<text x="195" y="42.8">B1</text>
<text x="205.5" y="42.8">A1</text>
<text x="205.5" y="45">A2</text>
<text x="205.5" y="47.2">A3</text>
<text x="195" y="53.6">GND</text>
<text x="195" y="51.5">NC1</text>
<text x="195" y="49.3">B4</text>
<text x="204" y="51.5">NC0</text>
<text x="205.1" y="53.6">OE</text>
<text x="205.5" y="49.3">A4</text>
<text x="195" y="55.8">EP</text>
<text x="54.7" y="105.5">VIN</text>
<text x="60" y="105.5">VOUT</text>
<text x="54.7" y="109.8">EN</text>
<text x="54.7" y="114.1">GND</text>
<text x="62.7" y="114.1">NC</text>
<text x="149.7" y="129.2">VCC</text>
<text x="156.3" y="129.2">OUT</text>
<text x="149.7" y="133.5">EN</text>
<text x="156.1" y="133.5">GND</text>
<text x="54.7" y="150.8">VIN</text>
<text x="54.7" y="155.1">EN</text>
<text x="60" y="150.8">VOUT</text>
<text x="54.7" y="159.4">GND</text>
<text x="62.7" y="159.4">NC</text>
</g>
<g font-size="1.9" fill="#cc8006">
<text x="74.7" y="47.8" transform="rotate(-90 74.7 47.8)">TOP</text>
<text x="81.2" y="47.8" transform="rotate(-90 81.2 47.8)">BOT</text>
<text x="75.2" y="56.4">KEY</text>
<text x="196.7" y="56.4">VCCA&lt;= VCCB</text>
</g>
<g font-size="1.6">
<text x="46" y="9.1">5</text>
<text x="95.6" y="9.1">4</text>
<text x="145.2" y="9.1">3</text>
<text x="194.9" y="9.1">2</text>
<text x="244.5" y="9.1">1</text>
<text x="19.6" y="32.7">D</text>
<text x="269.8" y="32.7">D</text>
<text x="19.6" y="76.2">C</text>
<text x="269.8" y="76.2">C</text>
<text x="19.6" y="119.7">B</text>
<text x="269.8" y="119.7">B</text>
<text x="19.6" y="163.2">A</text>
<text x="269.8" y="163.2">A</text>
<text x="46" y="185.3">5</text>
<text x="95.6" y="185.3">4</text>
<text x="145.2" y="185.3">3</text>
<text x="194.9" y="185.3">2</text>
<text x="244.5" y="185.3">1</text>
</g>
</svg>
